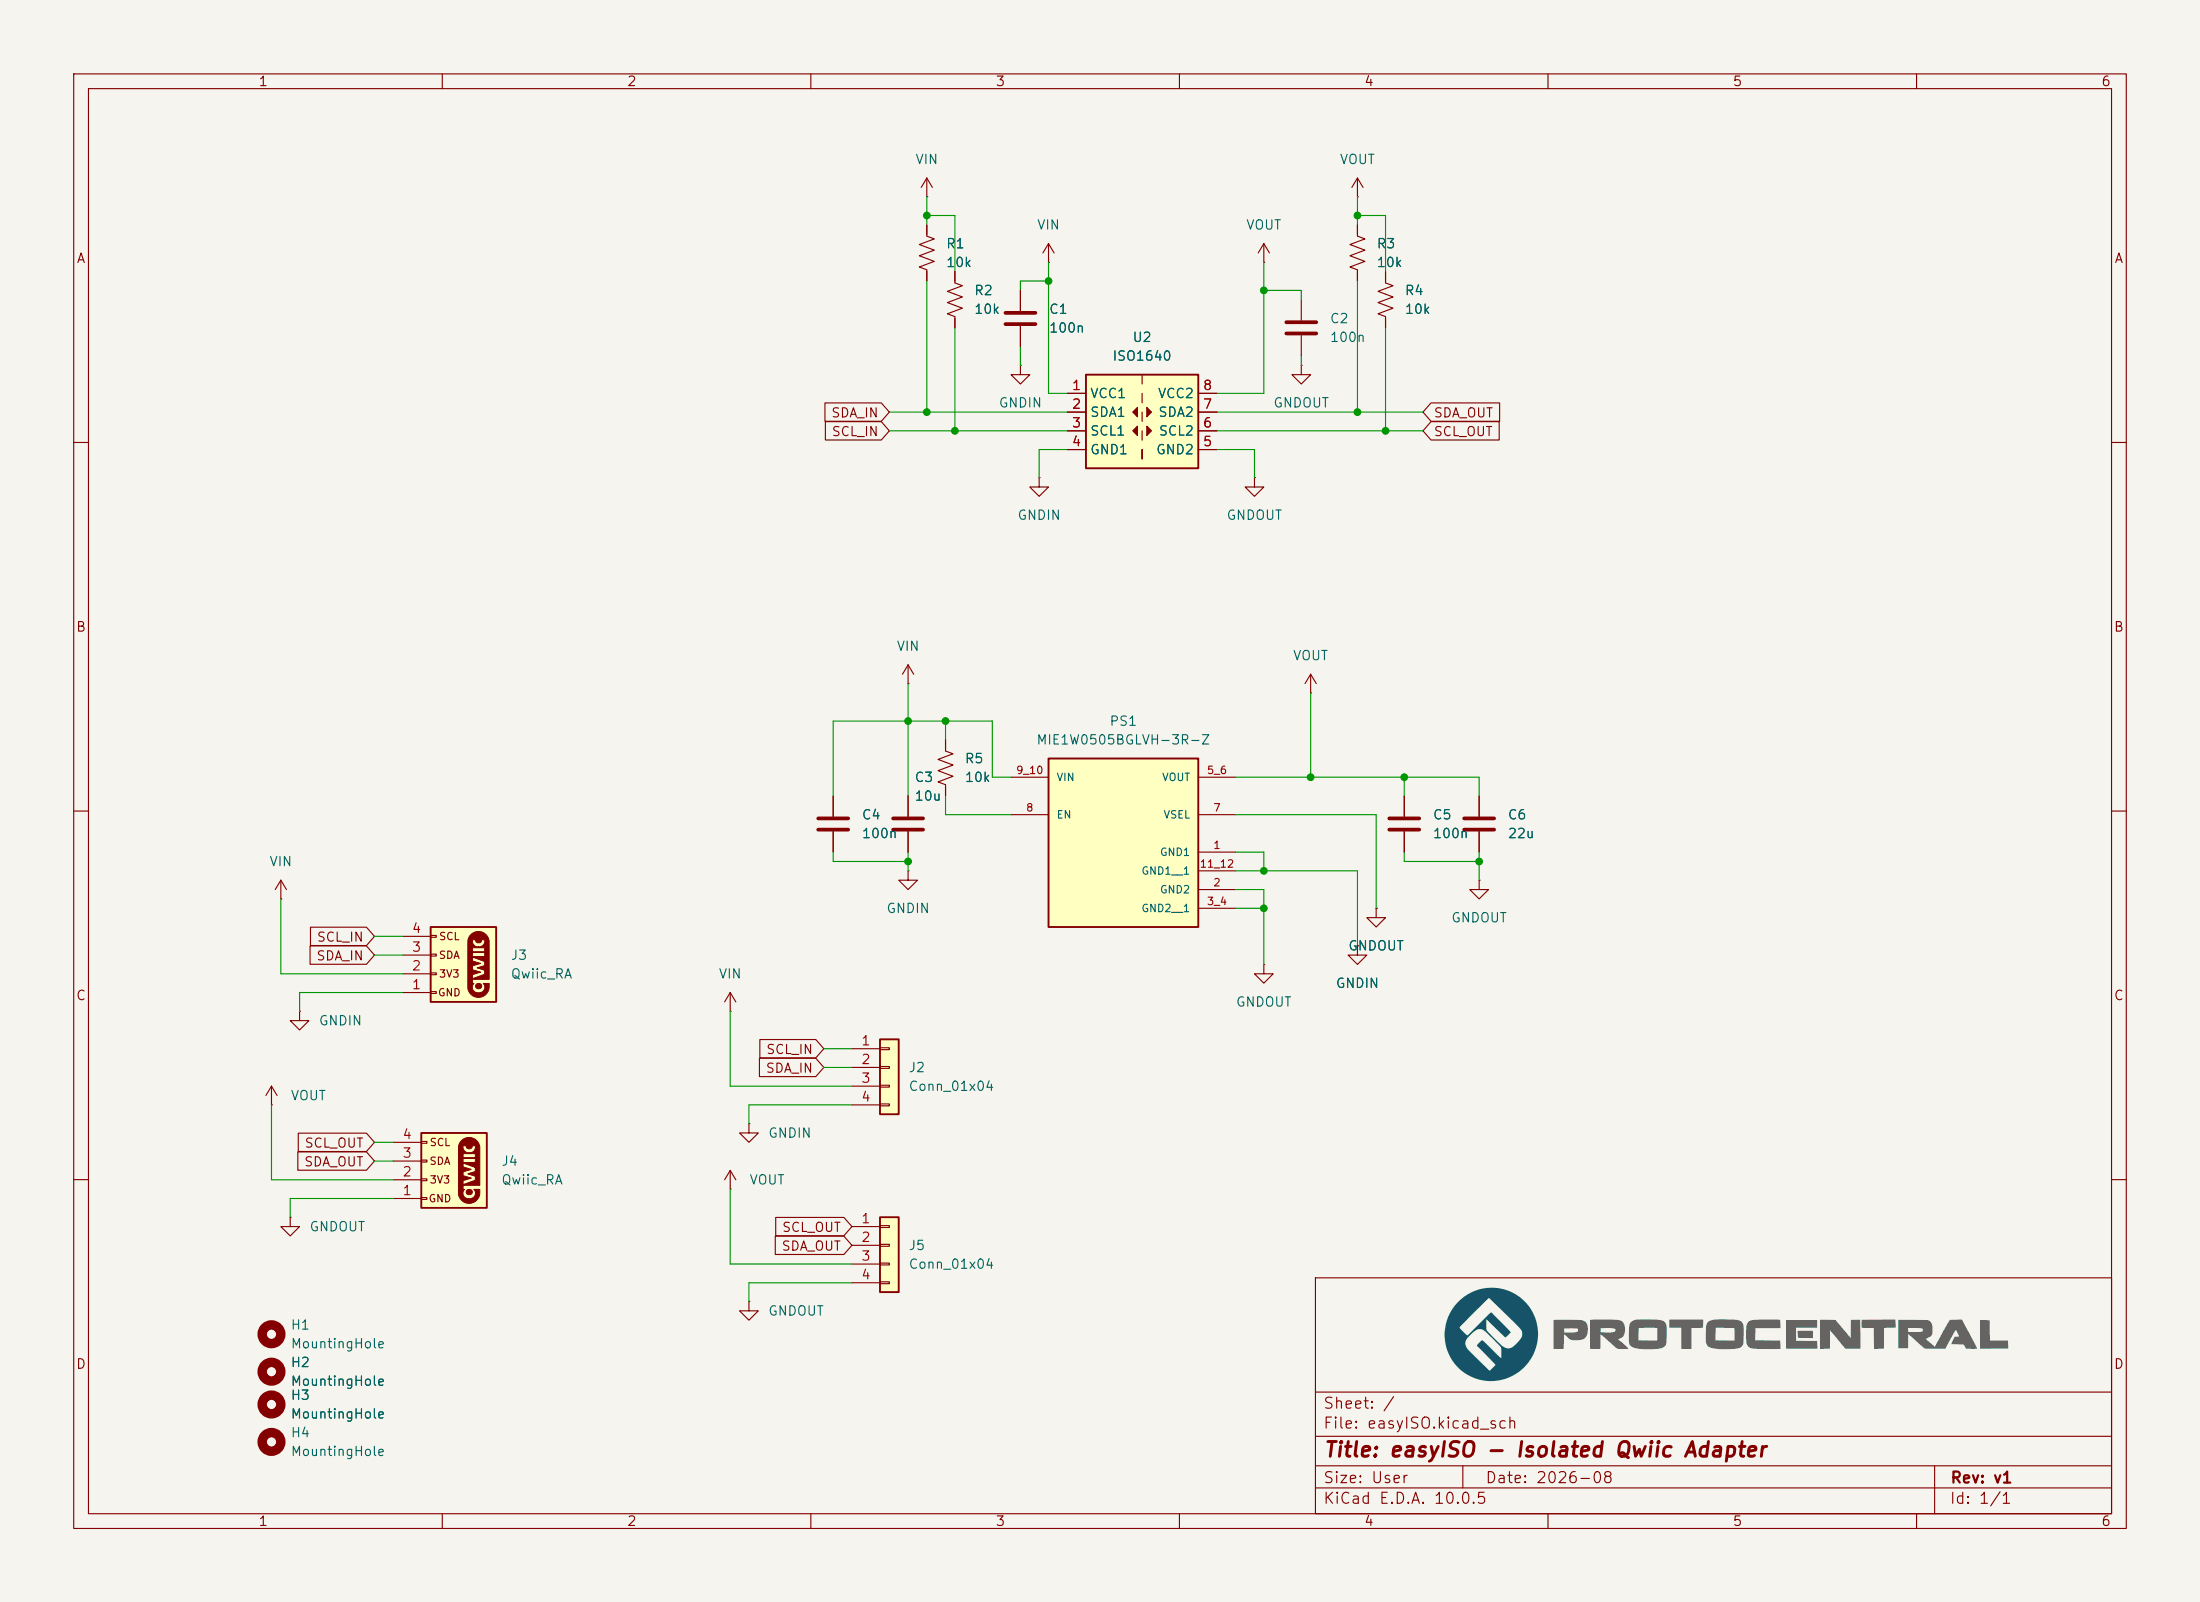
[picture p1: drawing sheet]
<svg xmlns="http://www.w3.org/2000/svg" width="298mm" height="217mm" viewBox="0 0 298 217" stroke-linecap="round" stroke-linejoin="round" font-family="sans-serif">
<path d="M0 0h298.4v217.3h-298.4z" fill="#f5f4ef" stroke="#f5f4ef" stroke-width=".14"/>
<g fill="none" stroke="#840000" stroke-width=".15">
<path d="M10 10h278.4v197.3h-278.4zM12 12h274.5v193.3h-274.5zM60 10v2M110 10v2M160 10v2M210 10v2M260 10v2M125.7 26.7h.1M125.7 24.2l-.7 1.2M125.7 24.2l.8 1.2M125.7 24.2v2.5M176.5 40.7v2.8"/>
<path d="M176.5 45.5v2.8M10 60h2M141 64.8v1.3h1.2l-1.2 1.2-1.3-1.2h1.3M141 64.8h.1M170.2 64.8v1.3h1.2l-1.2 1.2-1.3-1.2h1.3M170.2 64.8h.1M286.5 60h1.9M10 110h2M286.5 110h1.9M10 160h2M178.4 173.3h108.1v32h-108.1zM286.5 160h1.9"/>
<path d="M178.4 198.8h108.1M178.4 194.8h108.1M178.4 188.8h108.1M198.4 198.8v3M262.5 198.8v6.5M60 205.3v2M110 205.3v2M160 205.3v2M178.4 201.8h108.1M210 205.3v2M260 205.3v2"/>
</g>
<path d="M174.5 43.7h4.1M174.5 45.2h4.1" fill="none" stroke="#840000" stroke-width=".51"/>
<path d="M142.2 102.9h20.4v22.9h-20.4z" fill="#ffffc2"/>
<path d="M142.2 102.9h20.4v22.9h-20.4z" fill="none" stroke="#840000" stroke-width=".25"/>
<g fill="none" stroke="#840000" stroke-width=".15">
<path d="M125.7 30.5v1.5l1 .4-2 .8 2 .7-2 .8 2 .8-2 .7 1 .4v1.5M129.5 36.9v1.5l1.1 .4-2.1 .7 2.1 .8-2.1 .7 2.1 .8-2.1 .8 1 .4v1.5M138.4 39.4v2.8M138.4 49.6v1.2h1.3l-1.3 1.3-1.2-1.3h1.2M138.4 49.6h.1M138.4 44.2v2.8M137.2 105.4h5M137.2 110.5h5M162.6 115.6h5M162.6 105.4h5M162.6 110.5h5M162.6 118.1h5"/>
<path d="M162.6 120.7h5M162.6 123.2h5"/>
</g>
<path d="M136.4 42.4h4.1M136.4 44h4.1" fill="none" stroke="#840000" stroke-width=".51"/>
<path d="M119.4 165.1h2.5v10.2h-2.5z" fill="#ffffc2"/>
<path d="M119.4 165.1h2.5v10.2h-2.5z" fill="none" stroke="#840000" stroke-width=".25"/>
<g fill="none" stroke="#840000" stroke-width=".15">
<path d="M142.2 35.6h.1M142.2 33l-.7 1.3M142.2 33l.8 1.3M142.2 33v2.6M38.1 119.4l-.8 1.3M38.1 119.4l.8 1.3M38.1 119.4v2.5M38.1 121.9h.1M99.1 158.8l-.8 1.2M99.1 158.8l.7 1.2M99.1 158.8v2.5M99.1 161.3h.1"/>
<path d="M101.6 176.6v1.2h1.3l-1.3 1.3-1.3-1.3h1.3M101.6 176.6h.1M115.6 166.4h3.8M115.6 168.9h3.8M115.6 171.5h3.8M115.6 174h3.8M119.4 166.3h1.2v.2h-1.2zM119.4 168.8h1.2v.3h-1.2zM119.4 171.3h1.2v.3h-1.2zM119.4 173.9h1.2v.2h-1.2z"/>
</g>
<g fill="none" stroke="#840000" stroke-width="1.3">
<circle cx="36.8" cy="195.6" r="1.27"/>
<circle cx="36.8" cy="181" r="1.27"/>
<circle cx="36.8" cy="190.5" r="1.27"/>
</g>
<path d="M119.4 141h2.5v10.2h-2.5z" fill="#ffffc2"/>
<path d="M119.4 141h2.5v10.2h-2.5z" fill="none" stroke="#840000" stroke-width=".25"/>
<g fill="none" stroke="#840000" stroke-width=".15">
<path d="M36.8 149.9h.1M36.8 147.3l-.7 1.3M36.8 147.3l.8 1.3M36.8 147.3v2.6M101.6 152.4v1.3h1.3l-1.3 1.3-1.3-1.3h1.3M101.6 152.4h.1M115.6 142.3h3.8M115.6 144.8h3.8M115.6 147.3h3.8M115.6 149.9h3.8M119.4 142.1h1.2v.3h-1.2zM119.4 144.7h1.2v.2h-1.2z"/>
<path d="M119.4 147.2h1.2v.3h-1.2zM119.4 149.8h1.2v.2h-1.2zM39.4 165.1v1.3h1.2l-1.2 1.3-1.3-1.3h1.3M39.4 165.1h.1"/>
</g>
<circle cx="36.8" cy="186.1" r="1.27" fill="none" stroke="#840000" stroke-width="1.3"/>
<path d="M58.4 125.8h8.9v10.1h-8.9z" fill="#ffffc2"/>
<g fill="#840000" stroke="#840000" stroke-width=".14">
<path d="M63.9 126.8a1.46 1.46 0 0 1 2.5 .8v5.3h-2.3v-.1l1.7-.6v-.6l-1.1-.3 1.1-.3v-2.4h-.9v-.2a.8 .8 0 0 0 .9-.9h-.5a.4 .4 0 0 1-.4 .4 .4 .4 0 0 1-.4-.4h-.4a.82 .82 0 0 0 .8 .9v.2h-.8v.5h1.7v.1h-1.7v.6h1.7v.6l-1.7-.6v.6l1.1 .3-1.1 .3v.6l1.1 .3-1.1 .3v1.2h.2a.82 .82 0 0 0 .4 1.3 .82 .82 0 0 0 1.1-.8l-.3-.5h.9a1.49 1.49 0 0 1-1.1 1.9 1.49 1.49 0 0 1-1.8-1.2v-6.5l.1-.4z"/>
<circle cx="65" cy="133.8" r=".4"/>
</g>
<path d="M58.4 125.8h8.9v10.1h-8.9z" fill="none" stroke="#840000" stroke-width=".25"/>
<g fill="none" stroke="#840000" stroke-width=".15">
<path d="M123.2 118.1v1.3h1.3l-1.3 1.3-1.3-1.3h1.3M123.2 118.1h.1M54.6 134.6h3.8M54.6 132.1h3.8M54.6 129.6h3.8M54.6 127h3.8M58.4 126.9h.8v.3h-.8zM58.4 129.4h.8v.3h-.8zM58.4 132h.8v.2h-.8zM58.4 134.5h.8v.3h-.8zM99.1 137.2h.1M99.1 134.6l-.8 1.3"/>
<path d="M99.1 134.6l.7 1.3M99.1 134.6v2.6"/>
</g>
<path d="M57.1 153.7h8.9v10.2h-8.9z" fill="#ffffc2"/>
<g fill="#840000" stroke="#840000" stroke-width=".14">
<path d="M62.6 154.7a1.46 1.46 0 0 1 2.5 .9v5.2h-2.3v-.1l1.7-.6v-.5l-1-.4 1-.3v-2.4h-.8v-.1a.8 .8 0 0 0 .8-1h-.4a.4 .4 0 0 1-.4 .4 .4 .4 0 0 1-.4-.4h-.5a.82 .82 0 0 0 .9 1v.1h-.9v.5h1.7v.2h-1.7v.5h1.7v.7l-1.7-.6v.5l1.1 .3-1.1 .4v.5l1.1 .3-1.1 .4v1.2h.2a.82 .82 0 0 0 .4 1.2 .82 .82 0 0 0 1.1-.8l-.2-.4h.8a1.49 1.49 0 0 1-1.1 1.8 1.49 1.49 0 0 1-1.8-1.2v-6.5l.1-.4z"/>
<circle cx="63.7" cy="161.7" r=".4"/>
</g>
<path d="M57.1 153.7h8.9v10.2h-8.9z" fill="none" stroke="#840000" stroke-width=".25"/>
<g fill="none" stroke="#840000" stroke-width=".15">
<path d="M171.4 35.6h.1M171.4 33l-.7 1.3M171.4 33l.8 1.3M171.4 33v2.6M123.2 92.7h.1M123.2 90.2v2.5M123.2 90.2l-.8 1.3M123.2 90.2l.8 1.3M177.8 94h.1M177.8 91.5l-.8 1.2M177.8 91.5l.8 1.2M177.8 91.5v2.5"/>
<path d="M113 108v2.8M113 112.8v2.8M123.2 108v2.8M123.2 112.8v2.8M128.3 100.4v1.5l1 .4-2 .7 2 .8-2 .7 2 .8-2 .8 1 .4v1.5M190.5 108v2.8M190.5 112.8v2.8M200.7 119.4v1.3h1.2l-1.2 1.2-1.3-1.2h1.3M200.7 119.4h.1M200.7 108v2.8M200.7 112.8v2.8M40.6 137.2v1.3h1.3l-1.3 1.2-1.2-1.2h1.2"/>
<path d="M40.6 137.2h.1M171.4 130.8v1.3h1.3l-1.3 1.3-1.2-1.3h1.2M171.4 130.8h.1M184.1 128.3v1.3h1.3l-1.3 1.2-1.2-1.2h1.2M184.1 128.3h.1M186.7 123.2v1.3h1.3l-1.3 1.3-1.3-1.3h1.3M186.7 123.2h.1M53.3 157.5h3.8M53.3 155h3.8M57.1 154.8h.8v.3h-.8zM57.1 157.4h.8v.2h-.8zM57.1 159.9h.8v.3h-.8z"/>
<path d="M53.3 162.6h3.8M53.3 160h3.8M57.1 162.5h.8v.2h-.8z"/>
</g>
<path d="M111 111h4.1M111 112.5h4.1M121.2 111h4M121.2 112.5h4M188.5 111h4M188.5 112.5h4M198.6 111h4.1M198.6 112.5h4.1" fill="none" stroke="#840000" stroke-width=".51"/>
<path d="M197.7 176.7a6.3 6.3 0 0 1 8.5-.7 6.3 6.3 0 0 1 1.5 8.4 6.3 6.3 0 0 1-8.2 2.3 6.2 6.2 0 0 1-3.4-4.4h2.7a3.5 3.5 0 0 0 1.4 1.8l1.9 1.9 .8-.8-2.6-2.6 .3-.4a.52 .52 0 0 1 .5-.4l2.6 2.4a2.67 2.67 0 0 0-.2-1.6l-1.7-1.7a1.17 1.17 0 0 0-2-.2l-.2 .2a1.73 1.73 0 0 0-.8 1.4h-2.7l-.1-1.2 .1-1h1.9l1.1 1.1 3.2-3.2 2.3 2.4a.35 .35 0 0 1 .3 .4l-.7 .6-2.6-2.4v1.2a.79 .79 0 0 0 .5 .8l1.4 1.3a1.32 1.32 0 0 0 2.2 0l.2-.2a1.28 1.28 0 0 0 .4-1.8l-4.3-4.2-4 4h-1.9a6.2 6.2 0 0 1 1.6-3.4z" fill="#165369"/>
<g fill="#656463">
<path d="M210.8 179.1l.8-.1a13.8 13.8 0 0 1 3.3 .2 1.63 1.63 0 0 1-.1 2.5 1.95 1.95 0 0 1-2.4-.6l-.2-.1-.1 2h-1.3v-2.2l2.9-.1a.36 .36 0 0 0 .4-.4l-1.8-.1h-.1v.6h-1.4z"/>
<path d="M215.7 179.1l.7-.1a15 15 0 0 1 3.5 .2 1.52 1.52 0 0 1 0 2.3l-.4 .2 1.4 1.3h-.9a1.32 1.32 0 0 1-1.3-.6l-1.6-1.4v2h-1.4v-2.3l2.5 .1a1.1 1.1 0 0 0 .9-.3v-.1a.45 .45 0 0 0-.5-.2h-1.4l-.1 .5h-1.4z"/>
<path d="M221.3 179.3a3.7 3.7 0 0 1 2.3-.3h.7a2.3 2.3 0 0 1 1.6 .5 6.4 6.4 0 0 1 0 3.1 3.2 3.2 0 0 1-2.3 .4h-.7a2.15 2.15 0 0 1-1.8-.6l-.1-.6 3.8 .1v-1.7h-2.5v1.6h-1.3v-1.5a1.25 1.25 0 0 1 .3-1z"/>
<path d="M226.5 179h4.6l-.1 1.1-1.5 .1v2.8h-1.4v-2.9h-1.6z"/>
<path d="M231.7 179.4a3.3 3.3 0 0 1 2.2-.4h1.2a1.16 1.16 0 0 1 1.4 .8v.3a5.4 5.4 0 0 1-.2 2.5 4.3 4.3 0 0 1-2.7 .4h-.6a1.47 1.47 0 0 1-1.5-.8l-.1-.4 3.9 .1v-1.7l-2.5-.1-.1 1.7h-1.3v-1.7z"/>
<path d="M237.2 179.3a4.4 4.4 0 0 1 2.3-.3l2 .1v1.1h-3.4v1.6l3.4 .1v1.1h-.6a13.8 13.8 0 0 1-3.5-.2 1.46 1.46 0 0 1-.5-1.5v-1.4z"/>
<path d="M243.9 180.5h2v1h-.2a4 4 0 0 1-1.8-.1z"/>
<path d="M242.3 179.1h4.2v1h-2.9l.1 1.8h2.8v1.1h-4.2z"/>
<path d="M246.9 179l1.7 .1a.53 .53 0 0 1 .7 .3l1.8 2.1v-2.5h1.2l.1 4h-2.1l-2-2.5-.1 2.4-1.3 .1z"/>
<path d="M252.6 179h4.5l.1 1.1h-1.6v2.8l-1.4 .1v-2.9h-1.7z"/>
<path d="M257.5 179l3.5 .1a.98 .98 0 0 1 1.2 1.2 1.15 1.15 0 0 1-1 1.3l1.3 1.1 2-3.6 1.7-.1 2 4h-1.5l-.2-.4a.34 .34 0 0 0-.5-.2l-1.3-.1 .5-1h.6l-.5-.9-1.4 2.6-2.8-.1-2.2-1.9v1.9h-1.4v-2.8h1.3l.1 .6h1.3a.4 .4 0 0 0 .5 0 .4 .4 0 0 0 .1-.5h-.8l-2.5-.1z"/>
<path d="M268.6 179.1h1.3v2.7l2.5 .1v1l-3.8 .1z"/>
</g>
<path d="M147.3 50.8h15.3v12.7h-15.3z" fill="#ffffc2"/>
<path d="M147.3 50.8h15.3v12.7h-15.3z" fill="none" stroke="#840000" stroke-width=".25"/>
<g fill="#840000" stroke="#840000" stroke-width=".15">
<path d="M153.7 55.9l.6-.6v1.2z"/>
<path d="M155.6 55.3l.6 .6-.6 .6z"/>
<path d="M155.6 57.8l.6 .6-.6 .7z"/>
<path d="M153.7 58.4l.6-.6v1.3z"/>
</g>
<g fill="none" stroke="#840000" stroke-width=".15">
<path d="M125.7 30.5v1.3M125.7 36.9v1.2M129.5 36.9v1.2M138.4 39.4v2.8M184.1 26.7h.1M184.1 30.5v1.5l1.1 .4-2.1 .8 2.1 .7-2.1 .8 2.1 .8-2.1 .7 1 .4v1.5M184.1 24.2l-.7 1.2M184.1 24.2l.8 1.2M184.1 24.2v2.5M188 36.9v1.5l1 .4-2.1 .7 2.1 .8-2.1 .7 2.1 .8-2.1 .8 1.1 .4v1.5M111.9 54.7h7.7l1 1.2-1 1.2h-7.7zM112 57.2h7.6l1 1.2-1 1.3h-7.6z"/>
<path d="M129.5 43.2v1.3M138.4 44.2v2.8M144.8 53.4h2.5M144.8 55.9h2.5M144.8 58.4h2.5M154.9 50.8v1.3M154.9 53.4v1.2M154.9 55.9v1.3M154.9 58.4v1.3M162.6 53.4h2.5M162.6 55.9h2.5M162.6 58.4h2.5"/>
<path d="M176.5 49.6v1.2h1.3l-1.3 1.3-1.2-1.3h1.2M176.5 49.6h.1M194.1 54.7h9.3v2.4h-9.3l-1.1-1.2zM194.1 57.2h9.3v2.5h-9.3l-1.1-1.3zM144.8 61h2.5M154.9 61v1.3zM162.6 61h2.5M113 108v2.8M113 112.8v2.8M123.2 108v2.8M123.2 112.8v2.8M128.3 100.4v1.2"/>
<path d="M128.3 106.7v1.3M190.5 108v2.8M190.5 112.8v2.8M200.7 108v2.8M200.7 112.8v2.8M42.1 128.3h7.6l1.1 1.3-1.1 1.2h-7.6zM42.1 125.8h7.6l1.1 1.2-1.1 1.3h-7.6zM184.1 128.3h.1M186.7 123.2h.1M40.4 156.3h9.3l1.1 1.2-1.1 1.2h-9.3zM40.5 153.7h9.2l1.1 1.3-1.1 1.2h-9.2zM103 143.6h7.7l1.1 1.2-1.1 1.2h-7.7z"/>
<path d="M103.1 141h7.6l1.1 1.3-1.1 1.2h-7.6zM105.2 167.7h9.3l1.1 1.2-1.1 1.3h-9.3zM105.2 165.2h9.3l1.1 1.2-1.1 1.2h-9.3z"/>
</g>
<g fill="none" stroke="#009600" stroke-width=".15">
<path d="M125.7 29.2h3.8v7.7M125.7 26.7v3.8M125.7 38.1v17.8M142.2 35.6v17.8h2.6M142.2 38.1h-3.8v1.3M171.4 39.4h5.1v1.3M171.4 35.6v17.8h-6.3M184.1 29.2h3.9v7.7M184.1 26.7v3.8M184.1 38.1v17.8M120.6 58.4h24.2M120.6 55.9h24.2"/>
<path d="M129.5 44.5v13.9M138.4 47v2.6M165.1 58.4h27.9M165.1 55.9h27.9M176.5 48.3v1.3M188 44.5v13.9M144.8 61h-3.8v3.8M165.1 61h5.1v3.8M123.2 92.7v15.3M128.3 97.8v2.6M177.8 94v11.4M113 115.6v1.3h10.2"/>
<path d="M123.2 115.6v2.5M128.3 108v2.5h8.9M137.2 105.4h-2.6v-7.6h-21.6v10.2M167.6 105.4h33.1v2.6M167.6 118.1h16.5v10.2M167.6 115.6h3.8v2.5M167.6 110.5h19.1v12.7M190.5 105.4v2.6M190.5 115.6v1.3h10.2M200.7 115.6v3.8M38.1 121.9v10.2h16.5M50.8 129.6h3.8"/>
<path d="M50.8 127h3.8M54.6 134.6h-14v2.6M99.1 137.2v10.1h16.5M167.6 120.7h3.8v10.1M167.6 123.2h3.8M36.8 149.9v10.1h16.5M50.8 155h2.5M50.8 157.5h2.5M111.8 142.3h3.8M111.8 144.8h3.8M115.6 149.9h-14v2.5M53.3 162.6h-13.9v2.5"/>
<path d="M99.1 161.3v10.2h16.5M115.6 174h-14v2.6"/>
</g>
<g fill="#009600" stroke="#009600" stroke-width=".14">
<circle cx="123.2" cy="116.9" r=".46"/>
<circle cx="123.2" cy="97.8" r=".46"/>
<circle cx="128.3" cy="97.8" r=".46"/>
<circle cx="184.1" cy="29.2" r=".46"/>
<circle cx="171.4" cy="39.4" r=".46"/>
<circle cx="184.1" cy="55.9" r=".46"/>
<circle cx="200.7" cy="116.9" r=".46"/>
<circle cx="171.4" cy="123.2" r=".46"/>
<circle cx="171.4" cy="118.1" r=".46"/>
<circle cx="177.8" cy="105.4" r=".46"/>
<circle cx="188" cy="58.4" r=".46"/>
<circle cx="190.5" cy="105.4" r=".46"/>
<circle cx="142.2" cy="38.1" r=".46"/>
<circle cx="129.5" cy="58.4" r=".46"/>
<circle cx="125.7" cy="29.2" r=".46"/>
<circle cx="125.7" cy="55.9" r=".46"/>
</g>
<text font-size="2" fill="#840000" x="179.4" y="198.2">Title: easyISO - Isolated Qwiic Adapter</text>
<g font-size="1.5" fill="#840000">
<text x="179.4" y="191.5">Sheet: /</text>
<text x="179.4" y="194.2">File: easyISO.kicad_sch</text>
<text x="179.4" y="201.6">Size: User</text>
<text x="201.4" y="201.6">Date: 2026-08</text>
<text x="264.5" y="201.6">Rev: v1</text>
<text x="179.4" y="204.4">KiCad E.D.A. 10.0.5</text>
<text x="264.4" y="204.4">Id: 1/1</text>
</g>
<g font-size="1.3" fill="#840000">
<text x="35" y="12">1</text>
<text x="85" y="12">2</text>
<text x="135" y="12">3</text>
<text x="185" y="12">4</text>
<text x="235" y="12">5</text>
<text x="285" y="12">6</text>
<text x="10.3" y="36">A</text>
<text x="286.8" y="36">A</text>
<text x="10.2" y="86">B</text>
<text x="286.7" y="86">B</text>
<text x="10.2" y="136">C</text>
<text x="286.7" y="136">C</text>
<text x="10.2" y="186">D</text>
<text x="286.7" y="186">D</text>
<text x="35" y="207.3">1</text>
<text x="85" y="207.3">2</text>
<text x="135" y="207.3">3</text>
<text x="185" y="207.3">4</text>
<text x="235" y="207.3">5</text>
<text x="285" y="207.3">6</text>
</g>
<g font-size="1.3" fill="#006464">
<text x="124.1" y="22.6">VIN</text>
<text x="181.7" y="22.6">VOUT</text>
<text x="128.3" y="34">R1</text>
<text x="140.6" y="31.5">VIN</text>
<text x="169" y="31.5">VOUT</text>
<text x="186.7" y="34">R3</text>
<text x="128.3" y="36.5">10k</text>
<text x="132.1" y="40.4">R2</text>
<text x="186.7" y="36.5">10k</text>
<text x="190.5" y="40.4">R4</text>
<text x="132.1" y="42.9">10k</text>
<text x="142.2" y="42.9">C1</text>
<text x="142.2" y="45.4">100n</text>
<text x="153.5" y="46.7">U2</text>
<text x="180.3" y="44.2">C2</text>
<text x="180.3" y="46.7">100n</text>
<text x="190.5" y="42.9">10k</text>
<text x="150.8" y="49.2">ISO1640</text>
<text x="135.4" y="55.6">GNDIN</text>
<text x="147.8" y="54.3">VCC1</text>
<text x="147.8" y="56.9">SDA1</text>
<text x="147.8" y="59.4">SCL1</text>
<text x="157" y="54.3">VCC2</text>
<text x="157" y="56.9">SDA2</text>
<text x="157.1" y="59.4">SCL2</text>
<text x="172.7" y="55.6">GNDOUT</text>
<text x="147.8" y="61.9">GND1</text>
<text x="156.7" y="61.9">GND2</text>
<text x="137.9" y="70.8">GNDIN</text>
<text x="166.3" y="70.8">GNDOUT</text>
<text x="121.6" y="88.6">VIN</text>
<text x="175.3" y="89.9">VOUT</text>
<text x="140.5" y="101.3">MIE1W0505BGLVH-3R-Z</text>
<text x="150.4" y="98.8">PS1</text>
<text x="124" y="106.4">C3</text>
<text x="130.8" y="103.9">R5</text>
<text x="130.8" y="106.4">10k</text>
<text x="116.8" y="111.5">C4</text>
<text x="124" y="108.9">10u</text>
<text x="194.3" y="111.5">C5</text>
<text x="204.5" y="111.5">C6</text>
<text x="36.5" y="117.8">VIN</text>
<text x="116.8" y="114">100n</text>
<text x="194.3" y="114">100n</text>
<text x="204.5" y="114">22u</text>
<text x="120.2" y="124.2">GNDIN</text>
<text x="196.8" y="125.4">GNDOUT</text>
<text x="69.2" y="130.5">J3</text>
<text x="182.8" y="129.3">GNDOUT</text>
<text x="69.2" y="133.1">Qwiic_RA</text>
<text x="97.4" y="133.1">VIN</text>
<text x="167.6" y="136.9">GNDOUT</text>
<text x="181.1" y="134.3">GNDIN</text>
<text x="43.2" y="139.4">GNDIN</text>
<text x="39.4" y="149.6">VOUT</text>
<text x="123.2" y="145.8">J2</text>
<text x="123.2" y="148.3">Conn_01x04</text>
<text x="104.1" y="154.7">GNDIN</text>
<text x="67.9" y="158.5">J4</text>
<text x="67.9" y="161">Qwiic_RA</text>
<text x="101.6" y="161">VOUT</text>
<text x="41.9" y="167.4">GNDOUT</text>
<text x="123.2" y="169.9">J5</text>
<text x="123.2" y="172.4">Conn_01x04</text>
<text x="104.1" y="178.8">GNDOUT</text>
<text x="39.4" y="180.7">H1</text>
<text x="39.4" y="183.2">MountingHole</text>
<text x="39.4" y="185.8">H2</text>
<text x="39.4" y="190.2">H3</text>
<text x="39.4" y="188.3">MountingHole</text>
<text x="39.4" y="195.3">H4</text>
<text x="39.4" y="197.8">MountingHole</text>
<text x="39.4" y="192.8">MountingHole</text>
</g>
<g font-size="1.3" fill="#a90000">
<text x="145.3" y="53.2">1</text>
<text x="163.1" y="53.2">8</text>
<text x="145.3" y="55.8">2</text>
<text x="145.3" y="58.3">3</text>
<text x="163.1" y="58.3">6</text>
<text x="163.1" y="55.8">7</text>
<text x="145.3" y="60.9">4</text>
<text x="163.1" y="60.9">5</text>
<text x="55.8" y="132">2</text>
<text x="55.8" y="129.4">3</text>
<text x="55.8" y="126.9">4</text>
<text x="55.8" y="134.5">1</text>
<text x="116.7" y="142.1">1</text>
<text x="116.7" y="144.7">2</text>
<text x="116.7" y="147.2">3</text>
<text x="116.7" y="149.8">4</text>
<text x="54.5" y="154.8">4</text>
<text x="54.5" y="159.9">2</text>
<text x="54.5" y="157.4">3</text>
<text x="54.5" y="162.5">1</text>
<text x="116.7" y="166.3">1</text>
<text x="116.7" y="168.8">2</text>
<text x="116.7" y="171.3">3</text>
<text x="116.7" y="173.9">4</text>
</g>
<g font-size="1.2" fill="#840000">
<text x="112.7" y="56.9">SDA_IN</text>
<text x="112.7" y="59.5">SCL_IN</text>
<text x="194.4" y="56.9">SDA_OUT</text>
<text x="194.4" y="59.5">SCL_OUT</text>
<text x="42.8" y="130.6">SDA_IN</text>
<text x="42.9" y="128.1">SCL_IN</text>
<text x="103.9" y="143.3">SCL_IN</text>
<text x="103.8" y="145.8">SDA_IN</text>
<text x="41.2" y="156">SCL_OUT</text>
<text x="41.2" y="158.5">SDA_OUT</text>
<text x="106" y="167.4">SCL_OUT</text>
<text x="105.9" y="170">SDA_OUT</text>
</g>
<g font-size="1" fill="#a90000">
<text x="137.8" y="105.3">9_10</text>
<text x="163.6" y="105.3">5_6</text>
<text x="139.1" y="110.3">8</text>
<text x="164.5" y="110.3">7</text>
<text x="162.7" y="118">11_12</text>
<text x="164.5" y="115.4">1</text>
<text x="163.6" y="123">3_4</text>
<text x="164.5" y="120.5">2</text>
</g>
<g font-size="1" fill="#006464">
<text x="143.3" y="106.2">VIN</text>
<text x="157.6" y="106.2">VOUT</text>
<text x="143.3" y="111.3">EN</text>
<text x="157.8" y="111.3">VSEL</text>
<text x="154.8" y="118.9">GND1__1</text>
<text x="157.3" y="116.4">GND1</text>
<text x="154.8" y="124">GND2__1</text>
<text x="157.3" y="121.4">GND2</text>
</g>
<g font-size="1" fill="#840000">
<text x="59.5" y="130.3">SDA</text>
<text x="59.5" y="127.8">SCL</text>
<text x="59.3" y="135.4">GND</text>
<text x="59.5" y="132.9">3V3</text>
<text x="58.2" y="155.7">SCL</text>
<text x="58.2" y="158.3">SDA</text>
<text x="58.2" y="160.8">3V3</text>
<text x="58.1" y="163.3">GND</text>
</g>
</svg>
